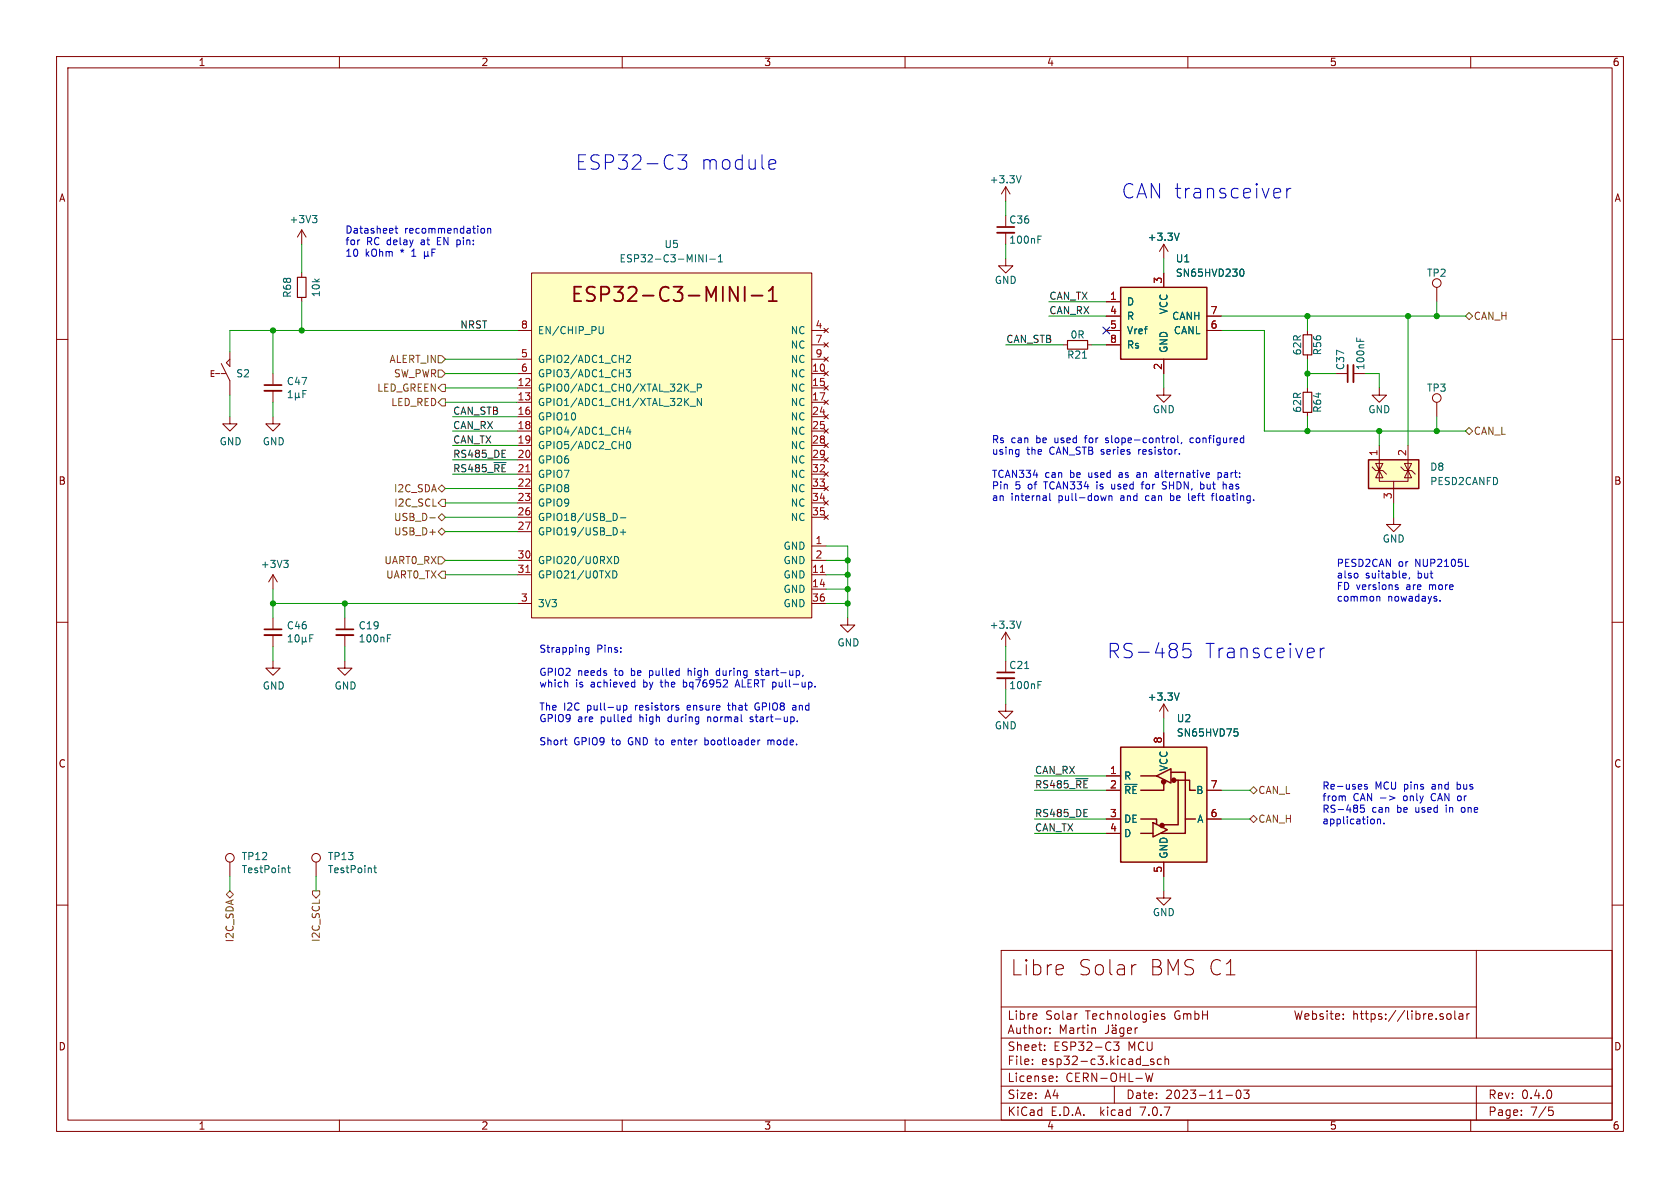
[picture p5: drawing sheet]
<svg xmlns="http://www.w3.org/2000/svg" width="297mm" height="210mm" viewBox="0 0 297 210" stroke-linecap="round" stroke-linejoin="round" font-family="sans-serif">
<g fill="none" stroke="#840000" stroke-width=".18">
<path d="M10 10h277v190h-277zM12 12h273v186h-273zM60 10v2M110 10v2M160 10v2M210 10v2M260 10v2M177.8 33v2.6M177.8 33l-.8 1.3M177.8 33l.8 1.3M10 60h2M53.3 40.6l-.7 1.3"/>
<path d="M53.3 40.6v2.6M53.3 48.3v.7M53.3 52.6v.7M53.3 40.6l.8 1.3M91.4 58.4h2.6M94 48.3h49.5v60.9h-49.5zM143.5 58.4h2.5M145.7 58l.7 .8M146.4 58l-.7 .8M177.8 45.7v1.3h1.3l-1.3 1.3-1.3-1.3h1.3M177.8 41.1v2.1M195.6 58.4h2.5"/>
<path d="M195.6 53.3h2.5M195.6 55.9h2.5M205.7 43.2v2.5M205.7 48.3v2.5M205.7 43.2l-.7 1.3M205.7 43.2l.8 1.3M213.4 58.4h2.5M213.4 55.9h2.5M231.1 58.4v.8M254 50.8v2.5M285 60h2M37.3 66h.5"/>
<path d="M37.8 65.5h-.5v1h.5M38.1 66h.8M39.1 66h.8M39.1 64.3l1.5 3v2.6M40.6 73.7v1.2h1.3l-1.3 1.3-1.2-1.3h1.2M40.6 62.2v2.6l-.6-.7 .6-.6M48.3 73.7v1.2h1.2l-1.2 1.3-1.3-1.3h1.3M48.3 66v1.9M48.3 69.1v2M91.4 66h2.6M91.4 68.6h2.6M91.4 71.1h2.6"/>
<path d="M91.4 73.7h2.6M91.4 76.2h2.6M91.4 78.7h2.6M91.4 63.5h2.6M143.5 66h2.5M143.5 68.6h2.5M143.5 71.1h2.5M143.5 73.7h2.5M143.5 76.2h2.5M143.5 78.7h2.5M143.5 63.5h2.5M143.5 61h2.5"/>
<path d="M145.7 65.7l.7 .7M145.7 68.2l.7 .8M145.7 70.7l.7 .8M145.7 73.3l.7 .7M145.7 75.8l.7 .8M145.7 78.4l.7 .7M145.7 60.6l.7 .7M145.7 63.1l.7 .8M146.4 65.7l-.7 .7M146.4 68.2l-.7 .8M146.4 70.7l-.7 .8M146.4 73.3l-.7 .7"/>
<path d="M146.4 75.8l-.7 .8M146.4 78.4l-.7 .7M146.4 60.6l-.7 .7M146.4 63.1l-.7 .8M188 61h.7M192.3 61h.7M195.6 61h2.5M205.7 68.6v1.3h1.3l-1.3 1.2-1.2-1.2h1.2M205.7 63.5v2.5M231.1 62.7v.8M231.1 68.6v.7M231.1 72.9v.8"/>
<path d="M239.3 66h2M243.8 68.6v1.3h1.3l-1.3 1.2-1.2-1.2h1.2M243.8 78.7v4.5M248.9 78.7v4.5M254 71.1v2.6M91.4 99.1h2.6M91.4 81.3h2.6M91.4 83.8h2.6M91.4 86.4h2.6M91.4 88.9h2.6M91.4 91.4h2.6M91.4 94h2.6"/>
<path d="M143.5 96.5h2.5M143.5 99.1h2.5M143.5 81.3h2.5M143.5 83.8h2.5M143.5 86.4h2.5M143.5 88.9h2.5M143.5 91.4h2.5M145.7 88.5l.7 .8M145.7 80.9l.7 .8M145.7 83.4l.7 .8M145.7 86l.7 .7M145.7 91.1l.7 .7"/>
<path d="M146.4 80.9l-.7 .8M146.4 83.4l-.7 .8M146.4 86l-.7 .7M146.4 88.5l-.7 .8M146.4 91.1l-.7 .7M242.6 82.6l.6 .6h1.3l.6 .6M243.8 83.2v1.9h5.1v-1.9M243.8 83.2l.7 1.3h-1.3zM243.8 82.6v.6l.7-1.3h-1.3l.6 1.3M246.4 91.4v1.3h1.2l-1.2 1.3-1.3-1.3h1.3M246.4 85.1v3.8M247.6 82.6l.7 .6h1.3l.6 .6"/>
<path d="M248.3 81.9h1.3l-.7 1.3zM248.9 83.2l.7 1.3h-1.3zM10 110h2M48.3 116.8v1.3h1.2l-1.2 1.3-1.3-1.3h1.3M48.3 101.6l-.8 1.3M48.3 101.6v2.5M48.3 109.2v1.9M48.3 112.3v2M48.3 101.6l.7 1.3M61 116.8v1.3h1.2l-1.2 1.3-1.3-1.3h1.3M61 109.2v1.9M61 112.3v2"/>
<path d="M91.4 101.6h2.6M91.4 106.7h2.6M143.5 101.6h2.5M143.5 104.1h2.5M143.5 106.7h2.5M149.9 109.2v1.3h1.2l-1.2 1.3-1.3-1.3h1.3M177.8 111.8l-.8 1.2M177.8 111.8v2.5M177.8 119.9v2M177.8 111.8l.8 1.2M285 110h2M177.8 124.5v1.2h1.3l-1.3 1.3-1.3-1.3h1.3"/>
<path d="M195.6 137.2h2.5M195.6 139.7h2.5M205.7 124.5l-.7 1.2M205.7 124.5v2.5M205.7 129.5v2.6M205.7 124.5l.8 1.2M207 139.1h.1M213.4 139.7h2.5M10 160h2M40.6 152.4v2.5M55.9 152.4v2.5M195.6 144.8h2.5"/>
<path d="M195.6 147.3h2.5M205.7 157.5v1.3h1.3l-1.3 1.2-1.2-1.2h1.2M205.7 152.4v2.5M213.4 144.8h2.5M285 160h2M177 168h108v30h-108zM177 178h84M183.2 179.3l.1 .3-.7 .1M190.3 179.2h.2M200.8 170.5l-.5 .2M205.9 179.3l-.4-.1-.2 .2 .1 .2 .5 .2v.3h-.6M237.5 179.3v.1"/>
<path d="M255.1 179.8v.3M255.9 179.3l.4-.1 .2 .3v.4l-.2 .3-.4-.1-.1-.2v-.4zM257.2 178.7v1.3l.2 .2M258 179.3h.5l.1 .9M258.6 179.6h-.5a.29 .29 0 0 0-.2 .3 .29 .29 0 0 0 .2 .3l.5-.1M259.3 179.2v1M259.8 179.2l-.3 .1-.2 .2M261 168v15.5M60 198v2M110 198v2M160 198v2M177 195h108"/>
<path d="M177 192h108M177 189h108M177 183.5h108M182.5 188.1v.1M182.5 187.3v.1M184.7 185.6v.1M184.7 184.8v.1M185.6 182.6v.1M185.6 181.8v.1M186.8 191.1v.1M186.8 190.3v.1M193.5 181.7l.2 .2v.8"/>
<path d="M196 181.2v1.1a.48 .48 0 0 1-.6 .4M196.7 181.8h.5l.1 .9M196.9 184.2h.9l-.5 .6 .4 .1v.7l-.2 .1h-.4l-.2-.1M197 192v3M197.3 182.1h-.5a.29 .29 0 0 0-.2 .3 .29 .29 0 0 0 .2 .3l.5-.1M198.7 181.8l-.5-.1-.2 .3v.4l.1 .2h.6M198.7 181.7v1.2l-.3 .3-.4-.1M199.3 182.2l.7-.1v-.3l-.5-.1-.2 .2 .1 .7h.6M200.7 181.7v1M201.1 181.7l-.3 .1-.1 .2M202.5 189.7l.4 1.5 .3-1.1 .3 1.1 .3-1.5M204 187.3l-.4-.1-.2 .2 .1 .2 .5 .2v.3h-.6"/>
<path d="M205.3 187.3l-.4-.1-.3 .3v.4l.1 .2h.6M206 187.3l.2-.1 .3 .1 .1 .9M206 186.7v1.5M210 198v2M216.7 193.6h1.2M218.7 192.8l.2-.1a.81 .81 0 0 1 .6 .6 .81 .81 0 0 1-.3 .8l-.2 .1a.81 .81 0 0 1-.3-1.4zM219.9 192.7h.9l-.5 .6 .4 .1v.7l-.2 .1h-.4l-.2-.1M237.5 180.1v.1M260 198v2M261 192v6M269 197.1v.1M269 196.3v.1"/>
<path d="M273.8 195.7h.7M274 196.3h.3l.3 .3-.1 .5-.5 .1M274.2 192.8l.1 .5-.1 .8"/>
<circle cx="254" cy="50" r=".76"/>
<circle cx="254" cy="70.4" r=".76"/>
<circle cx="40.6" cy="151.6" r=".76"/>
<circle cx="55.9" cy="151.6" r=".76"/>
</g>
<g fill="none" stroke="#006464" stroke-width=".18">
<path d="M55.2 38.1h.8l-.4 .5M55.8 38.6l.2 .2v.3l-.2 .3M180.5 31.1l-.4 1.2M106.6 57.7v1.2l-.2 .1-.4-.1M123.6 45l.7 1.3v-1.3M124.9 45v1.3M125.5 45.8h1M127 46.3h.7M127 45.4l.4-.4v1.3M183.5 42.3h.4M183.5 41.7h.6M208.5 41.2l-.5 1.3"/>
<path d="M219.4 47.6h.1a.68 .68 0 0 1 .4 .6 .68 .68 0 0 1-.4 .6h-.1M239.8 59.7v.6M240.5 59.9v.4M50.9 70.3h.8M50.9 69.4l.4-.4v1.3M52.2 70.1l.2 .2h.2l.2-.2M52.2 69.5v1.2M52.8 70.1l.2 .2M52.8 69.5v.6M53.6 69.6h.4M54.2 69h-.6v1.3M110.7 65.3h.8l-.4 .5 .3 .2v.5l-.2 .1-.5-.1"/>
<path d="M110.8 62.9l.4-.1 .3 .4-.8 .9h.8M110.9 78.2l.2-.2a.68 .68 0 0 1 .4 .7 .68 .68 0 0 1-.4 .6l-.2-.1-.1-.4zM111.1 75.4l-.3 1h.7M111.4 75.9v.9M122 69.3h1M122 71.8h1M123.3 68.6l.6-.1 .1-.2-.1-.3-.6-.1v1.3M124 70.4v1.3l-.7-1.3v1.3M191.4 63.3h.7M50.2 99.1h.7l-.4 .4M50.7 99.5l.2 .3v.3l-.2 .2M108.6 98.4a.64 .64 0 0 1 .8 .6 .64 .64 0 0 1-.8 .6z"/>
<path d="M108.9 90.8l.2 .5-.2 .7M109.7 91.5h.9M109.7 94.1h.9M110.2 93.6v1M50.9 112.6l.4-.4v1.3M50.9 113.5h.8M52.3 112.3l.2-.1a.68 .68 0 0 1 .4 .6 .68 .68 0 0 1-.4 .7 .84 .84 0 0 1-.2-1.2zM53.4 113.3l.2 .2h.3l.1-.2M53.4 112.6v1.3M54 113.3l.2 .2M54 112.6v.7M54.8 112.8h.4"/>
<path d="M55.4 112.2h-.6v1.3M68.5 112.8h.4M68.5 112.2h.6M108.3 100.9a.64 .64 0 0 1 .8 .6 .64 .64 0 0 1-.8 .7zM180.5 109.8l-.4 1.3M181.1 118.2h.8M183.5 121.1h.4M183.5 120.5h.6M198.9 138.7h2.1M208.5 122.5l-.5 1.3M218.2 128.8h.6M218.3 129.3h.3l.3 .3-.2 .5h-.4"/>
<path d="M50.8 153.4h.5M51 153v1.1l.3 .2M66.1 153.4h.5M66.3 153v1.1l.3 .2"/>
</g>
<path d="M176.3 41.1h3M46.7 69.1h3.1M239.3 64.5v3.1M46.7 112.3h3.1M59.4 112.3h3.1M176.3 119.9h3" fill="none" stroke="#840000" stroke-width=".33"/>
<path d="M176.3 40.1h3M46.7 68.1h3.1M238.3 64.5v3.1M46.7 111.3h3.1M59.4 111.3h3.1M176.3 118.9h3" fill="none" stroke="#840000" stroke-width=".3"/>
<g fill="#ffffc2" stroke="#ffffc2" stroke-width=".18">
<path d="M94 48.3h49.5v60.9h-49.5z"/>
<path d="M241.9 81.3h8.9v5.1h-8.9z"/>
<path d="M198.1 132.1h15.3v20.3h-15.3z"/>
<path d="M198.1 50.8h15.3v12.7h-15.3z"/>
</g>
<path d="M129 50.7l1.4 2.5v-2.5M131.7 50.7v2.5M132.9 52.3h1.9M135.9 53.2h1.4M135.9 51.4l.7-.7v2.5" fill="none" stroke="#840000" stroke-width=".32"/>
<path d="M93 83.4h.7M93 101.2h.7M145 101.2h.7" fill="none" stroke="#a90000" stroke-width=".18"/>
<path d="M52.6 49h1.5v3.6h-1.5zM230.4 59.2h1.5v3.5h-1.5zM188.7 60.2h3.6v1.5h-3.6zM230.4 69.3h1.5v3.6h-1.5z" fill="none" stroke="#840000" stroke-width=".2"/>
<g fill="none" stroke="#840000" stroke-width=".25">
<path d="M198.1 50.8h15.3v12.7h-15.3zM241.9 81.3h8.9v5.1h-8.9zM198.1 132.1h15.3v20.3h-15.3zM201.7 137.2h2.8M204.5 137.2l2.5-1.3v2.5zM205.7 138.4v1.3h-4M207 136.5h2.5v8.3M207.8 137.9h2.5v1.8h1M208.3 137.9v7.9h-2.8M201.7 144.8h2.8v.6M201.7 147.3h2.1M203.8 145.4l2.6 1.3-2.6 1.3z"/>
<path d="M204.5 145.4v.3M211.3 144.8h-1.8v2.5h-4.3"/>
</g>
<g fill="#840000" stroke="#840000" stroke-width=".25">
<circle cx="205.4" cy="145.9" r=".36"/>
<circle cx="205.7" cy="138.2" r=".36"/>
<circle cx="207.5" cy="137.9" r=".36"/>
</g>
<g fill="none" stroke="#725600" stroke-width=".18">
<path d="M259.1 55.9l.6-.7 .6 .7-.6 .6zM77.5 65.4h.6l.6 .6-.6 .7h-.6zM77.5 71.1l.6-.6h.6v1.3h-.6zM77.5 62.9h.6l.6 .6-.6 .6h-.6zM78.1 67.9h.6v1.3h-.6l-.6-.6zM259.1 76.2l.6-.6 .6 .6-.6 .6zM76 91.5h1M77.5 91.4l.6-.6 .6 .6-.6 .7zM77.5 86.4l.6-.7 .6 .7-.6 .6zM77.5 94l.6-.7 .6 .7-.6 .6zM77.5 98.4h.6l.6 .7-.6 .6h-.6zM78.1 88.3h.6v1.2h-.6l-.6-.6z"/>
<path d="M78.1 101h.6v1.2h-.6l-.6-.6zM221 139.7l.6-.6 .6 .6-.6 .6zM40 158.1l.6-.6 .7 .6-.7 .7zM55.2 157.5h1.3v.6l-.6 .7-.7-.7zM221 144.8l.6-.7 .6 .7-.6 .6z"/>
</g>
<path d="M88.8 79.6h.6M88.8 80.9h.6M191.6 144.4h.6M191.6 143.1h.6" fill="none" stroke="#0f0f0f" stroke-width=".18"/>
<g fill="none" stroke="#0000c2" stroke-width=".18">
<path d="M70 39.9v1.1l.3 .2M119.8 27.4h1.6l-.8 .9a.69 .69 0 0 1 .8 .5v.6l-.2 .4-.3 .1h-.7l-.4-.2M136.3 28.2l.7 .1 .1 .5-1.2 .3M137 29.8l-.7 .1M225.6 33.3l.7 .1 .1 .5-1.2 .2M226.3 34.9l-.7 .1M227.5 33.3v1.7M228.2 33.3a.65 .65 0 0 0-.7 .5M69.8 40.4h.5M75 45.1l.2 .2h.3l.1-.2M75 44.5v1.2M75.6 45.1l.2 .2"/>
<path d="M75.6 44.5v.6M76.4 44.6h.4M77 44h-.6v1.3M85.1 40.4h.3l.3 .2-.1 .5-.2 .1h-.3M86.2 40.5l.2-.1h.3l.1 .8M86.2 40.4v.8M179.8 79.5h.3M180.1 79.5v1l-.2 .2M195.4 78.2l.2 .1M195.6 77.4l-.2 .2 .2 .2M207.1 77.5l.3-.1 .3 .3-.1 .4-.2 .2-.3-.1M208.2 77v1.1l.2 .2"/>
<path d="M208.9 78.2l-.1 .2M210.9 77.4l-.4 .1-.1 .2v.4l.5 .2M180.1 80.2l-.3 .1M185.6 87.2v1.1l.2 .2M195.6 87.6l-.3 .9-.2-.6M196 87.8l.2-.2 .3 .1 .1 .8M196 87.6v.9M196.5 85.6v.7l.2 .1M201.1 83.6h-.1M201.1 83.9l-.2 .2 .2 .3M201.7 85.6h.5M202.1 85.2l-.2 .2v1"/>
<path d="M204.6 83.6h-.3M204.7 83.9h-.3l-.2 .2 .1 .2 .4 .1M205.5 86.4h.6M205.7 85.2l-.2 .2v.3l.6 .2M206 85.2h.2M206.9 87.2v1.3M206.9 88.4l.1 .1M207 87.6l-.1 .1M208.5 80.2v.1M210.1 87.2v1.1l.2 .2M212.4 85.6h.2l.3 .2-.1 .5-.4 .1M213.8 83.6v.3l-.6 .1"/>
<path d="M214.1 87.6h.5M214.5 87.2l-.2 .2v1.1M215.3 83.6h.4l.2 .1M215.3 83.6v1.2M215.9 84.3l-.2 .1-.4-.1M216.4 85.6l.4 .2v.6M104.1 114.5v1l-.2 .2h-.3M104.1 114.5h-.3l-.3 .2 .1 .5h.5M121.7 118.1v1.3M121.8 118.6l-.1 .1M127.1 118.6h-.2l-.3 .2 .1 .5 .4 .1M134.1 118.6h-.3l-.2 .2 .5 .4"/>
<path d="M134.1 119.2l-.2 .2-.3-.1M142 119.3l-.1 .3M210.4 113.7h-1.2l-.1 1.2 .4-.2 .8 .1 .3 .4-.2 .8-.3 .3h-.6l-.4-.3M233.4 114.6v1.7M234.1 114.6a.65 .65 0 0 0-.7 .5M240 101.5v.6M243.5 105.5h.4v.8M246.8 103.8l.3 .1 .1 .1-.2 .2h-.2M246.8 103.4h.3M248.4 101.3l.2 .3-.6 .2M248.5 102.1l-.1 .1M249.2 102.1l-.1 .3"/>
<path d="M254.6 106.1v.2M259.1 100.1h.6M99.8 130.8h.4M100 131.6l.2 .1M100.2 120.6l.2 .2v.6M110.2 124.7v1.3M110.2 124.7h.4l.2 .2-.1 .6h-.5M111.4 126.7l.2 .1M111.6 126.3v1.3M111.6 127.5l-.2 .1M112.1 120.6l.1 .1M112.2 120.2v1.2"/>
<path d="M112.2 121.4h-.1M118.9 130.8l-.1 .2v.5l.1 .2M119.4 131.1l-.6 .1M119.7 125.1l.3 .1v.2l-.2 .1h-.2M119.7 124.7h.3M120.8 120.2v1.2M120.8 121.4h.1M120.9 120.6l-.1 .1M124.6 131.6l.4 .1M124.6 130.4v1.3M125 130.8l-.4 .1M125.1 126.7v.9"/>
<path d="M125.3 126.7l-.2 .2M128.6 124.7h.5M128.8 124.3l.1 1.2M130.1 121.1h.6M130.4 120.2l-.5 1.2M132.6 127.5l.4 .1M133 126.7l-.4 .2 .1 .2 .3 .1M133.9 124.3a.68 .68 0 0 0-.5 .6 .68 .68 0 0 0 .5 .6M135.7 130.9l.4-.1 .2 .2M135.7 130.8v.9M140.3 124.7h.3M140.7 125.5h-.4"/>
<path d="M140.7 125h-.4M140.9 127.5v.1M144.1 121.3v.1M241.7 138.7h-.3l-.2 .1 .1 .2 .4 .1v.3h-.5M237.7 140.7l.1 .2v.6M240.6 142.3l-.1 .6 .2-.1 .4 .1 .1 .4-.2 .3-.5-.1M243.5 144.8v.8M243.5 144.9l.2-.1 .3 .1 .1 .7M244.7 145.5v.1M245.6 140.7l1 .4-1 .3M258.5 142.8l-.2 .2 .2 .5"/>
</g>
<g fill="none" stroke="#009600" stroke-width=".18">
<path d="M177.8 35.6v2.5M48.3 58.4v7.6M53.3 43.2v5.1M53.3 53.3v5.1M91.4 58.4h-50.8v3.8M177.8 43.2v2.5M185.4 55.9h10.2M185.4 53.3h10.2M205.7 45.7v2.6M215.9 58.4h7.6v17.8h35.6M215.9 55.9h43.2M231.1 55.9v2.5"/>
<path d="M248.9 55.9v22.8M254 53.3v2.6M40.6 69.9v3.8M48.3 71.1v2.6M78.7 63.5h12.7M78.7 68.6h12.7M78.7 66h12.7M78.7 71.1h12.7M80 76.2h11.4M80 73.7h11.4M80 78.7h11.4M177.8 61h10.2"/>
<path d="M193 61h2.6M205.7 66v2.6M231.1 66h5.1M231.1 63.5v5.1M231.1 73.7v2.5M241.3 66h2.5v2.6M243.8 76.2v2.5M254 73.7v2.5M78.7 99.1h12.7M78.7 94h12.7M78.7 88.9h12.7M78.7 86.4h12.7"/>
<path d="M78.7 91.4h12.7M80 81.3h11.4M80 83.8h11.4M146 99.1h3.9M146 96.5h3.9v12.7M246.4 88.9v2.5M48.3 106.7h43.1M48.3 104.1v5.1M48.3 114.3v2.5M61 106.7v2.5M61 114.3v2.5M78.7 101.6h12.7"/>
<path d="M146 106.7h3.9M146 101.6h3.9M146 104.1h3.9M177.8 114.3v2.5M177.8 121.9v2.6M182.9 137.2h12.7M182.9 139.7h12.7M205.7 127v2.5M215.9 139.7h5.1M40.6 154.9v2.6M55.9 154.9v2.6M182.9 144.8h12.7"/>
<path d="M182.9 147.3h12.7M205.7 154.9v2.6M215.9 144.8h5.1"/>
</g>
<path d="M195 57.8l1.2 1.2M196.2 57.8l-1.2 1.2" fill="none" stroke="#000084" stroke-width=".18"/>
<g fill="#009600" stroke="#009600" stroke-width=".18">
<circle cx="231.1" cy="55.9" r=".46"/>
<circle cx="254" cy="55.9" r=".46"/>
<circle cx="248.9" cy="55.9" r=".46"/>
<circle cx="231.1" cy="66" r=".46"/>
<circle cx="231.1" cy="76.2" r=".46"/>
<circle cx="149.9" cy="106.7" r=".46"/>
<circle cx="149.9" cy="104.1" r=".46"/>
<circle cx="149.9" cy="99.1" r=".46"/>
<circle cx="149.9" cy="101.6" r=".46"/>
<circle cx="48.3" cy="58.4" r=".46"/>
<circle cx="53.3" cy="58.4" r=".46"/>
<circle cx="254" cy="76.2" r=".46"/>
<circle cx="243.8" cy="76.2" r=".46"/>
<circle cx="61" cy="106.7" r=".46"/>
<circle cx="48.3" cy="106.7" r=".46"/>
</g>
<g font-size="3.8" fill="#840000">
<text x="178.5" y="172.7">Libre</text>
<text x="190.4" y="172.7">Solar</text>
<text x="202.9" y="172.7">BMS C1</text>
</g>
<g font-size="3.5" fill="#0000c2">
<text x="101.6" y="30.2">ESP32-C3</text>
<text x="123.7" y="30.2">module</text>
<text x="198.1" y="35.3">CAN transceiver</text>
<text x="195.6" y="116.6">RS-485</text>
<text x="212.8" y="116.6">Transceiver</text>
</g>
<text font-size="3.5" fill="#840000" x="100.7" y="53.8">ESP32-C3-MINI-1</text>
<g font-size="2.1" fill="#840000">
<text x="178" y="186">Sheet:</text>
<text x="178" y="180.5">Libre</text>
<text x="178" y="183">Author:</text>
<text x="184.8" y="180.5">Solar</text>
<text x="186.2" y="186">ESP32-C3</text>
<text x="187.2" y="183">Martin</text>
<text x="192" y="180.5">Technologies</text>
<text x="199.5" y="186">MCU</text>
<text x="207.8" y="180.5">GmbH</text>
<text x="228.6" y="180.5">Website:</text>
<text x="239.1" y="180.5">https://libre.solar</text>
<text x="178" y="188.5">File:</text>
<text x="178" y="191.5">License:</text>
<text x="184.1" y="188.5">esp32-c3.kicad_sch</text>
<text x="188.4" y="191.5">CERN-OHL-W</text>
<text x="178" y="197.5">KiCad</text>
<text x="178" y="194.5">Size:</text>
<text x="184.7" y="194.5">A4</text>
<text x="185.7" y="197.5">E.D.A.</text>
<text x="194.6" y="197.5">kicad</text>
<text x="199" y="194.5">Date:</text>
<text x="201.8" y="197.5">7.0.7</text>
<text x="206" y="194.5">2023-11-03</text>
<text x="263" y="194.5">Rev:</text>
<text x="263" y="197.5">Page:</text>
<text x="268.9" y="194.5">0.4.0</text>
<text x="270.5" y="197.5">7/5</text>
</g>
<g font-size="1.8" fill="#840000">
<text x="35" y="11.9">1</text>
<text x="85" y="11.9">2</text>
<text x="135" y="11.9">3</text>
<text x="185" y="11.9">4</text>
<text x="235" y="11.9">5</text>
<text x="285" y="11.9">6</text>
<text x="10.3" y="35.9">A</text>
<text x="285.3" y="35.9">A</text>
<text x="10.3" y="85.9">B</text>
<text x="285.3" y="85.9">B</text>
<text x="10.3" y="135.9">C</text>
<text x="285.3" y="135.9">C</text>
<text x="10.3" y="185.9">D</text>
<text x="285.3" y="185.9">D</text>
<text x="35" y="199.9">1</text>
<text x="85" y="199.9">2</text>
<text x="135" y="199.9">3</text>
<text x="185" y="199.9">4</text>
<text x="235" y="199.9">5</text>
<text x="285" y="199.9">6</text>
</g>
<g font-size="1.8" fill="#006464">
<text x="174.9" y="32.6">+3.3V</text>
<text x="51.1" y="39.6">+3V3</text>
<text x="178.3" y="39.7">C36</text>
<text x="109.4" y="46.6">ESP32-C3-MINI-1</text>
<text x="117.4" y="44">U5</text>
<text x="178.3" y="43.3">100nF</text>
<text x="202.8" y="42.8">+3.3V</text>
<text x="207.8" y="46.6">U1</text>
<text x="51.7" y="52.7" transform="rotate(-90 51.7 52.7)">R68</text>
<text x="56.7" y="52.6" transform="rotate(-90 56.7 52.6)">10k</text>
<text x="175.8" y="50.4">GND</text>
<text x="207.8" y="49.1">SN65HVD230</text>
<text x="252.2" y="49.1">TP2</text>
<text x="95" y="59.3">EN/CHIP_PU</text>
<text x="139.7" y="59.3">NC</text>
<text x="199.1" y="54.2">D</text>
<text x="199.1" y="56.7">R</text>
<text x="199.1" y="59.3">Vref</text>
<text x="206.6" y="55.6" transform="rotate(-90 206.6 55.6)">VCC</text>
<text x="207.1" y="56.7">CANH</text>
<text x="207.4" y="59.3">CANL</text>
<text x="95" y="64.4">GPIO2/ADC1_CH2</text>
<text x="139.7" y="61.8">NC</text>
<text x="139.7" y="64.4">NC</text>
<text x="188.6" y="63.6">R21</text>
<text x="189.2" y="60">0R</text>
<text x="199.1" y="61.8">Rs</text>
<text x="206.6" y="62.5" transform="rotate(-90 206.6 62.5)">GND</text>
<text x="230.2" y="62.9" transform="rotate(-90 230.2 62.9)">62R</text>
<text x="233.8" y="62.9" transform="rotate(-90 233.8 62.9)">R56</text>
<text x="237.8" y="65.5" transform="rotate(-90 237.8 65.5)">C37</text>
<text x="241.4" y="65.5" transform="rotate(-90 241.4 65.5)">100nF</text>
<text x="41.7" y="66.9">S2</text>
<text x="50.6" y="68.3">C47</text>
<text x="95" y="69.4">GPIO0/ADC1_CH0/XTAL_32K_P</text>
<text x="95" y="72">GPIO1/ADC1_CH1/XTAL_32K_N</text>
<text x="95" y="66.9">GPIO3/ADC1_CH3</text>
<text x="139.7" y="66.9">NC</text>
<text x="139.7" y="69.4">NC</text>
<text x="139.7" y="72">NC</text>
<text x="252.2" y="69.4">TP3</text>
<text x="95" y="74.5">GPIO10</text>
<text x="95" y="77.1">GPIO4/ADC1_CH4</text>
<text x="139.7" y="74.5">NC</text>
<text x="139.7" y="77.1">NC</text>
<text x="203.7" y="73.3">GND</text>
<text x="230.2" y="73.1" transform="rotate(-90 230.2 73.1)">62R</text>
<text x="233.8" y="73.1" transform="rotate(-90 233.8 73.1)">R64</text>
<text x="241.8" y="73.3">GND</text>
<text x="38.7" y="78.9">GND</text>
<text x="46.4" y="78.9">GND</text>
<text x="95" y="79.6">GPIO5/ADC2_CH0</text>
<text x="95" y="82.1">GPIO6</text>
<text x="139.7" y="79.6">NC</text>
<text x="139.7" y="82.1">NC</text>
<text x="252.7" y="83.4">D8</text>
<text x="95" y="84.7">GPIO7</text>
<text x="95" y="87.2">GPIO8</text>
<text x="95" y="89.8">GPIO9</text>
<text x="139.7" y="84.7">NC</text>
<text x="139.7" y="87.2">NC</text>
<text x="139.7" y="89.8">NC</text>
<text x="252.7" y="86">PESD2CANFD</text>
<text x="95" y="92.3">GPIO18/USB_D-</text>
<text x="95" y="94.8">GPIO19/USB_D+</text>
<text x="139.7" y="92.3">NC</text>
<text x="46" y="100.6">+3V3</text>
<text x="95" y="99.9">GPIO20/U0RXD</text>
<text x="138.4" y="97.4">GND</text>
<text x="138.4" y="99.9">GND</text>
<text x="244.3" y="96.1">GND</text>
<text x="95" y="107.5">3V3</text>
<text x="95" y="102.5">GPIO21/U0TXD</text>
<text x="138.4" y="102.5">GND</text>
<text x="138.4" y="105">GND</text>
<text x="138.4" y="107.5">GND</text>
<text x="50.6" y="111.5">C46</text>
<text x="63.3" y="113.8">100nF</text>
<text x="63.3" y="111.5">C19</text>
<text x="174.9" y="111.4">+3.3V</text>
<text x="148" y="114.5">GND</text>
<text x="178.3" y="118.5">C21</text>
<text x="46.4" y="122.1">GND</text>
<text x="59.1" y="122.1">GND</text>
<text x="178.3" y="122">100nF</text>
<text x="202.8" y="124.1">+3.3V</text>
<text x="175.8" y="129.1">GND</text>
<text x="207.9" y="127.9">U2</text>
<text x="207.9" y="130.4">SN65HVD75</text>
<text x="206.6" y="136.4" transform="rotate(-90 206.6 136.4)">VCC</text>
<text x="198.6" y="138">R</text>
<text x="198.6" y="140.6">~{RE}</text>
<text x="211.4" y="140.6">B</text>
<text x="198.6" y="145.6">DE</text>
<text x="198.6" y="148.2">D</text>
<text x="211.6" y="145.6">A</text>
<text x="42.6" y="154.6">TestPoint</text>
<text x="42.6" y="152.2">TP12</text>
<text x="57.9" y="154.6">TestPoint</text>
<text x="57.9" y="152.2">TP13</text>
<text x="206.6" y="151.9" transform="rotate(-90 206.6 151.9)">GND</text>
<text x="203.7" y="162.2">GND</text>
</g>
<g font-size="1.8" fill="#0000c2">
<text x="61" y="41.4">Datasheet</text>
<text x="71.5" y="41.4">recommendation</text>
<text x="61" y="43.4">for</text>
<text x="61" y="45.5">10</text>
<text x="64.5" y="45.5">kOhm</text>
<text x="64.8" y="43.4">RC delay</text>
<text x="70.9" y="45.5">*</text>
<text x="73.1" y="45.5">1</text>
<text x="74.7" y="43.4">at</text>
<text x="77.7" y="43.4">EN pin:</text>
<text x="175.3" y="78.4">Rs</text>
<text x="175.3" y="80.5">using</text>
<text x="178.7" y="78.4">can</text>
<text x="181.5" y="80.5">the</text>
<text x="183.3" y="78.4">be</text>
<text x="185.6" y="80.5">CAN_STB series</text>
<text x="186.7" y="78.4">used</text>
<text x="192.3" y="78.4">for</text>
<text x="196.1" y="78.4">slope-control,</text>
<text x="201.7" y="80.5">resistor.</text>
<text x="211.3" y="78.4">configured</text>
<text x="175.3" y="84.6">TCAN334</text>
<text x="175.3" y="86.6">Pin</text>
<text x="175.3" y="88.7">an</text>
<text x="178.7" y="88.7">internal</text>
<text x="179.5" y="86.6">5</text>
<text x="181.8" y="86.6">of</text>
<text x="184.7" y="84.6">can</text>
<text x="184.9" y="86.6">TCAN334</text>
<text x="187.2" y="88.7">pull-down</text>
<text x="189.3" y="84.6">be</text>
<text x="192.7" y="84.6">used</text>
<text x="194.3" y="86.6">is</text>
<text x="197.1" y="86.6">used</text>
<text x="198.3" y="84.6">as</text>
<text x="198.4" y="88.7">and</text>
<text x="201.6" y="84.6">an</text>
<text x="202.7" y="86.6">for</text>
<text x="203" y="88.7">can</text>
<text x="205.1" y="84.6">alternative</text>
<text x="206.6" y="86.6">SHDN,</text>
<text x="207.5" y="88.7">be</text>
<text x="210.9" y="88.7">left</text>
<text x="213.5" y="86.6">but</text>
<text x="215.3" y="88.7">floating.</text>
<text x="216.4" y="84.6">part:</text>
<text x="217.7" y="86.6">has</text>
<text x="236.2" y="100.3">PESD2CAN</text>
<text x="247.2" y="100.3">or</text>
<text x="250.3" y="100.3">NUP2105L</text>
<text x="236.2" y="102.3">also</text>
<text x="236.2" y="104.4">FD versions</text>
<text x="236.2" y="106.4">common</text>
<text x="241.4" y="102.3">suitable,</text>
<text x="245.3" y="106.4">nowadays.</text>
<text x="248.7" y="104.4">are</text>
<text x="250.7" y="102.3">but</text>
<text x="252.9" y="104.4">more</text>
<text x="95.2" y="115.5">Strapping</text>
<text x="95.2" y="119.6">GPIO2</text>
<text x="102.1" y="119.6">needs</text>
<text x="105.5" y="115.5">Pins:</text>
<text x="108.8" y="119.6">to</text>
<text x="111.8" y="119.6">be</text>
<text x="115.2" y="119.6">pulled</text>
<text x="122.3" y="119.6">high</text>
<text x="127.5" y="119.6">during</text>
<text x="134.7" y="119.6">start-up,</text>
<text x="95.2" y="121.6">which</text>
<text x="95.2" y="125.7">The</text>
<text x="99.6" y="125.7">I2C</text>
<text x="101.7" y="121.6">is</text>
<text x="103.9" y="125.7">pull-up</text>
<text x="104.5" y="121.6">achieved</text>
<text x="112.6" y="125.7">resistors</text>
<text x="114" y="121.6">by</text>
<text x="117.3" y="121.6">the</text>
<text x="121.4" y="121.6">bq76952</text>
<text x="121.9" y="125.7">ensure</text>
<text x="129.4" y="125.7">that</text>
<text x="130.9" y="121.6">ALERT pull-up.</text>
<text x="134.3" y="125.7">GPIO8</text>
<text x="141.2" y="125.7">and</text>
<text x="95.2" y="127.7">GPIO9</text>
<text x="95.2" y="131.8">Short</text>
<text x="101.4" y="131.8">GPIO9</text>
<text x="102.1" y="127.7">are</text>
<text x="106.3" y="127.7">pulled</text>
<text x="108.3" y="131.8">to</text>
<text x="111.3" y="131.8">GND to</text>
<text x="113.3" y="127.7">high</text>
<text x="118.6" y="127.7">during</text>
<text x="119.4" y="131.8">enter</text>
<text x="125.4" y="131.8">bootloader</text>
<text x="125.7" y="127.7">normal</text>
<text x="133.5" y="127.7">start-up.</text>
<text x="136.8" y="131.8">mode.</text>
<text x="233.7" y="139.7">Re-uses</text>
<text x="233.7" y="141.7">from</text>
<text x="233.7" y="143.8">RS-485</text>
<text x="239.2" y="141.7">CAN -&gt;</text>
<text x="242.5" y="143.8">can</text>
<text x="243.1" y="139.7">MCU pins</text>
<text x="247.1" y="143.8">be</text>
<text x="248.4" y="141.7">only</text>
<text x="250.5" y="143.8">used</text>
<text x="253.4" y="139.7">and</text>
<text x="253.5" y="141.7">CAN or</text>
<text x="256.1" y="143.8">in</text>
<text x="258" y="139.7">bus</text>
<text x="259" y="143.8">one</text>
<text x="233.7" y="145.8">application.</text>
</g>
<g font-size="1.8" fill="#0f0f0f">
<text x="185.4" y="53.1">CAN_TX</text>
<text x="81.3" y="58.2">NRST</text>
<text x="185.4" y="55.6">CAN_RX</text>
<text x="177.8" y="60.7">CAN_STB</text>
<text x="80" y="75.9">CAN_RX</text>
<text x="80" y="73.4">CAN_STB</text>
<text x="80" y="83.6">RS485_~{RE} 21</text>
<text x="80" y="78.5">CAN_TX</text>
<text x="80" y="81">RS485_DE</text>
<text x="182.9" y="136.9">CAN_RX</text>
<text x="182.9" y="139.4">RS485_~{RE}</text>
<text x="182.9" y="147.1">CAN_TX</text>
<text x="182.9" y="144.5">RS485_DE</text>
</g>
<g font-size="1.8" fill="#a90000">
<text x="196.1" y="53.1">1</text>
<text x="205.5" y="50.2" transform="rotate(-90 205.5 50.2)">3</text>
<text x="92" y="58.2">8</text>
<text x="144.1" y="58.2">4</text>
<text x="196.1" y="55.6">4</text>
<text x="196.1" y="58.2">5</text>
<text x="213.9" y="58.2">6</text>
<text x="213.9" y="55.6">7</text>
<text x="92" y="63.2">5</text>
<text x="92" y="65.8">6</text>
<text x="143.5" y="65.8">10</text>
<text x="144.1" y="60.7">7</text>
<text x="144.1" y="63.2">9</text>
<text x="196.1" y="60.7">8</text>
<text x="205.5" y="65.5" transform="rotate(-90 205.5 65.5)">2</text>
<text x="91.4" y="68.3">12</text>
<text x="91.4" y="70.9">13</text>
<text x="143.5" y="68.3">15</text>
<text x="143.5" y="70.9">17</text>
<text x="91.4" y="73.4">16</text>
<text x="91.4" y="75.9">18</text>
<text x="143.5" y="73.4">24</text>
<text x="143.5" y="75.9">25</text>
<text x="91.4" y="78.5">19</text>
<text x="91.4" y="81">20</text>
<text x="143.5" y="78.5">28</text>
<text x="143.5" y="81">29</text>
<text x="143.5" y="83.6">32</text>
<text x="243.6" y="80.7" transform="rotate(-90 243.6 80.7)">1</text>
<text x="248.7" y="80.7" transform="rotate(-90 248.7 80.7)">2</text>
<text x="91.4" y="86.1">22</text>
<text x="91.4" y="88.6">23</text>
<text x="143.5" y="86.1">33</text>
<text x="143.5" y="88.6">34</text>
<text x="246.1" y="88.3" transform="rotate(-90 246.1 88.3)">3</text>
<text x="91.4" y="91.2">26</text>
<text x="91.4" y="93.7">27</text>
<text x="143.5" y="91.2">35</text>
<text x="91.4" y="98.8">30</text>
<text x="91.4" y="101.3">31</text>
<text x="143.5" y="101.3">11</text>
<text x="144.1" y="96.3">1</text>
<text x="144.1" y="98.8">2</text>
<text x="92" y="106.4">3</text>
<text x="143.5" y="103.9">14</text>
<text x="143.5" y="106.4">36</text>
<text x="205.5" y="131.5" transform="rotate(-90 205.5 131.5)">8</text>
<text x="196.1" y="136.9">1</text>
<text x="196.1" y="139.4">2</text>
<text x="213.9" y="139.4">7</text>
<text x="196.1" y="144.5">3</text>
<text x="196.1" y="147.1">4</text>
<text x="213.9" y="144.5">6</text>
<text x="205.5" y="154.4" transform="rotate(-90 205.5 154.4)">5</text>
</g>
<g font-size="1.8" fill="#725600">
<text x="260.5" y="56.7">CAN_H</text>
<text x="68.8" y="64.4">ALERT_IN</text>
<text x="66.6" y="69.4">LED_GREEN</text>
<text x="69.1" y="72">LED_RED</text>
<text x="69.5" y="66.9">SW_PWR</text>
<text x="260.5" y="77.1">CAN_L</text>
<text x="69.5" y="87.2">I2C_SDA</text>
<text x="69.6" y="89.8">I2C_SCL</text>
<text x="69.5" y="92.3">USB_D-</text>
<text x="69.5" y="94.8">USB_D+</text>
<text x="67.9" y="99.9">UART0_RX</text>
<text x="68.2" y="102.5">UART0_TX</text>
<text x="222.4" y="140.6">CAN_L</text>
<text x="222.4" y="145.6">CAN_H</text>
<text x="41.5" y="166.7" transform="rotate(-90 41.5 166.7)">I2C_SDA</text>
<text x="56.7" y="166.6" transform="rotate(-90 56.7 166.6)">I2C_SCL</text>
</g>
</svg>
